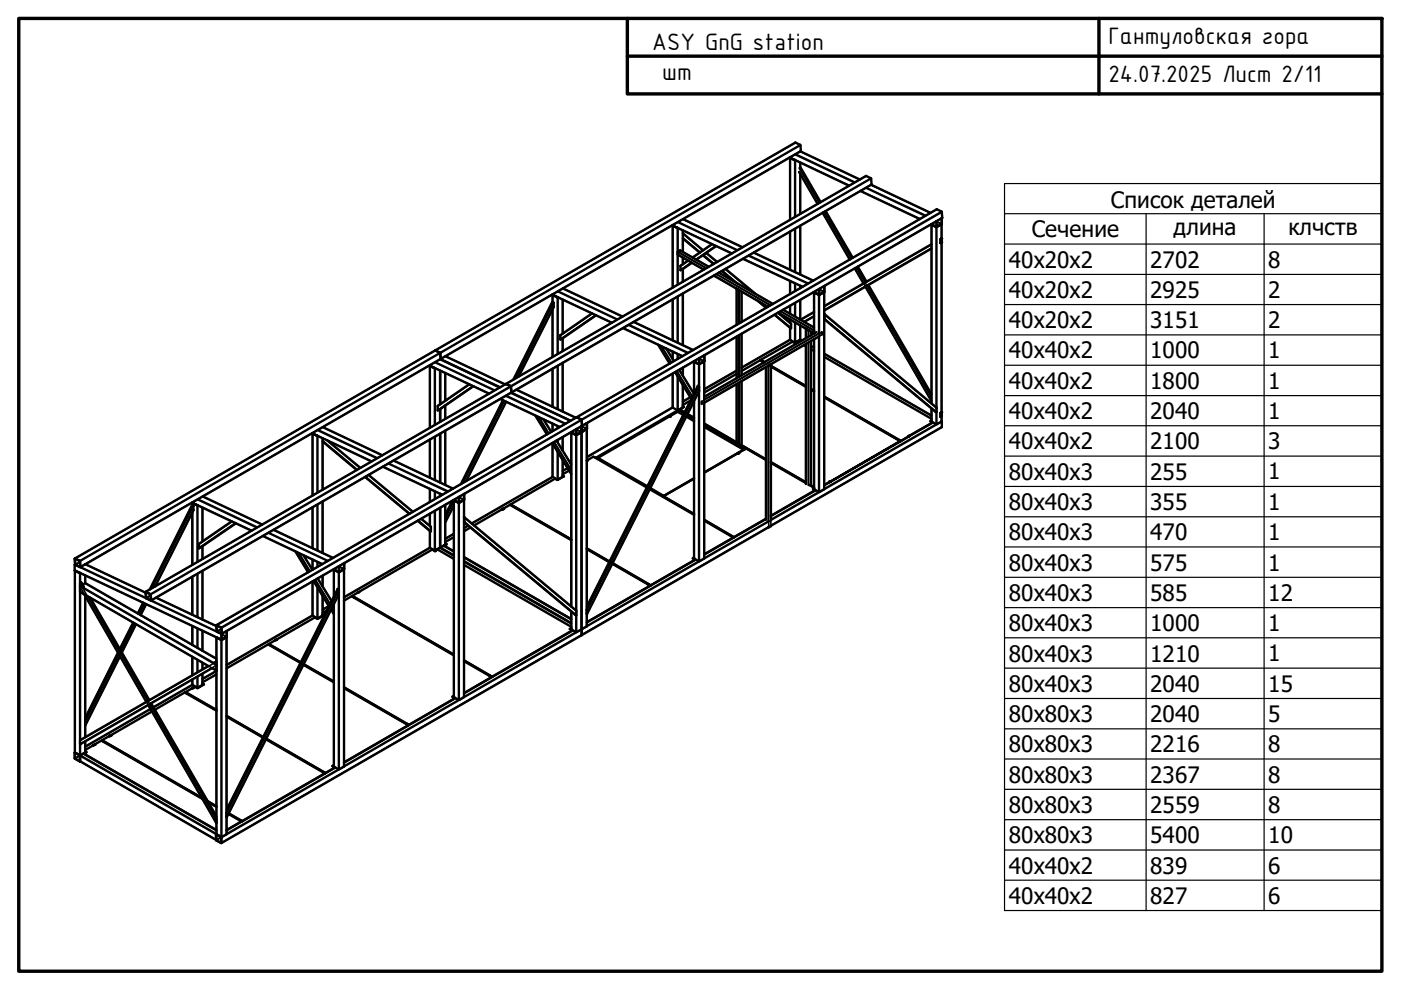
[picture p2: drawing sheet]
<svg xmlns="http://www.w3.org/2000/svg" width="297mm" height="210mm" viewBox="0 0 297 210" stroke-linecap="round" stroke-linejoin="round" font-family="sans-serif">
<!-- layer: Visible (ISO) -->
<g fill="none" stroke="#000" stroke-width=".51">
<path d="M167.4 33.4l12.6 6M167.6 33.5l1 .5M168.6 34l-1.1-.5v13.1M169.4 36.5l4 6.7M169.7 34.5v.9l4.3 7.5M169.7 36.8v8.6M169.7 32.1l12.6 6M184.7 39.2l12.6 5.9M142.6 47.8l12.6 5.9M142.6 47.8l1.1 .6-1-.5M142.6 47.9v13.1M143.7 54h.1"/>
<path d="M143.7 54v-.6l.5-.3 6.1 3.5M143.7 54l5.5 3.2M144.8 50.6l3.6 3M144.8 49.5l4.3 3.6M144.8 48.8v4.6M144.8 54.6v1.4M144.8 57v2.7M144.8 46.5l12.6 5.9M145.9 55.3l-1.6 1.1v.9l.5-.3M146.7 55.7l-1.9 1.3M149 54.1l2.3 1.9M149.7 53.6l2.4 2"/>
<path d="M151 51.7l-4.1 2.9M151.3 58.4l11.5 6.6M151.8 52.2l-4.1 2.8M152.4 57.8l11.5 6.6M153 57.5l2.8 2.3M153.8 57l6.3 5.2M157.5 54.9l12.6 5.9M159.8 53.6l12.6 5.9M167.5 49.1v8.1M167.5 59.6v2.8M169.7 47.9v10.3M174.4 45.1l5.8 9.9"/>
<path d="M175 44.8l5.8 9.9M181.2 56.9l1.9 3.2-8.3 4.8M181.9 56.5l1.8 3.2M182.4 40.5l12.6 6M197.4 47.6l1.2 .5M197.5 47.6l1 .5h.1M197.5 52.7l-13.6 7.9M197.5 51.8l-14 8M197.5 47.6v37.9M197.5 47.6h.1M198.5 48.1h.1M198.6 46.9v1.2"/>
<path d="M198.6 48.1h.1M198.6 44.4h.1M198.6 44.4l-76.4 44.1M198.6 46.9h.1M198.6 44.4l1 .4 .2 1.4-76.4 44.1M199.4 51.5h.1M199.6 46.3h.1M199.6 47.4l-1 .7M199.6 50.5l-.2 .2v.8M199.6 50.6h.1M199.6 50.5l.1 .1M199.6 47.6v2.9"/>
<path d="M199.7 47.4l-1.1 .7M199.7 46.2v1.2M199.7 50.6l-.1 .8-.2 .2 .1-1M199.7 51.3v36.1M91.1 77.5l12.6 6M91.1 77.5l1.1 .6M91.1 77.6v13.1M91.2 77.6l1 .4M92.2 74.3l1.1 .6 .1 1.2M92.2 74.3l76.4-44.1 1.1 .5 .1 1.4-76.4 44M92.2 74.3l-76.3 44.1M93.3 78.5v7.2"/>
<path d="M93.3 76.2l12.7 5.9M93.4 76.1l-76.3 44.1M94.4 79.1v5.9M94.4 75.5l12.7 6M117.1 62.5l12.6 5.9M117.1 64l.3 .2v.9l-7.4 14.7M117.1 64l-8.3 16.5M117.1 62.5v1.5M117.1 65.6v10.1M117.1 78.2v8M117.2 62.5l1 .5-1-.5M119.3 63.5v7.2"/>
<path d="M119.3 71.7v2.7M119.3 76.9v10.4M119.3 61.1l12.7 6M125.5 66.4l-6.7 4.6v1l.5-.3M126.4 66.9l-7.1 4.8M132.1 69.6l12.6 5.9M134.4 68.3l12.6 5.9M139.5 73.1l2.5 4M141.3 73.9l1.6 2.7M142.6 63.5v8.7M142.6 74.5v1.6M142.6 79.2v7.2"/>
<path d="M143.1 78.9l3.5 5.7M144 78.4l3.1 5.1M144.8 62.2v11M144.8 77.9v1.7M147.1 76.6l1.2 .6M147.2 76.7h.1M147.2 76.7l1 .5M147.2 76.7v6.8M148.1 77.2h.2M148.2 77.2h.1M148.2 76l.1 1.2M149.3 75.4v1.2l-1 .5v-1.2"/>
<path d="M149.3 76.6v8.2M149.4 75.3v1.3l-1.1 .6M156.2 61.2l.5 .3M156.2 78.6l-6.9 3.9M156.2 61.2v7.7M156.2 71.4v8.8M156.2 79.3l-6.9 3.9M157.2 61.8v6.5M157.2 70.8v8.8M160.7 63.8l1.7 1.5M161.3 76.3l.8 .5M161.7 76.6l-.1 .1"/>
<path d="M161.9 76.8l-.7-.4-4 2.3M162.4 77.8v32.4M162.9 77.5l.5-.3v33.1M163.4 77.2l-.5 .3M163.4 77.7l7.5 4.3M163.4 77.6l7.5 4.2M163.4 77.6l7.5 4.3M164.2 66.7l3.3 2.8M166 65.7l6.6 3.7M167.5 69.5l.2 .1v-1l-2.7-2.3 7.6 4.4M167.5 69.5v2.6l1.2 .5M167.5 72l-10.3 5.9"/>
<path d="M167.5 64.8v1.7M167.5 67.7v.7M168.7 72.6l-.1 .1M169.4 72.6l-.3-.2-.6 .3-.5-.3-6.7 3.9M169.6 72.1l.4 .1M169.6 72.1l-.9 .5M169.7 72v.1M169.7 72l-.1 .1M169.7 60.6v.5M169.7 63.6v4.1M169.7 69v3M170.4 73.2l.5 .2"/>
<path d="M170.9 69.7v2M170.9 72.9v29.7M170.9 69.7l.5 .3M171.4 70h.1M172 73.3l.6 .4M172 70.3v.8M172 72.3v30.3M172 74.1l.6 .3M172.5 61.9l1.2 .6M172.6 70.6h.1M172.6 70.6v.1M172.6 70v.1"/>
<path d="M172.6 70v.6M172.6 67.1l-2.1 1.2M172.6 66.1l-2.9 1.7M172.6 71.9v31.8M172.6 62l1.1 .5M172.6 62v8.7M173.1 70.4l-23.8 13.7M173.7 61.3v1.2M173.7 71.3l-24.4 14.1v33l-1 .6-1.1-.6M173.7 61.2v1.3M174.2 70.4v.6M174.7 60.7l.1 1.2-1.1 .6"/>
<path d="M174.8 67.6v-1l23.7 19.8v1l-23.7-19.7M174.8 66.6v.1M174.8 67.5h.1M174.8 61.9v41.8l-1.1 .6-1.1-.6M174.8 75l22.7 13.1M174.8 75.7l22.7 13.1M174.8 60.6l-.1 1.3M183.5 60.8l-8.7 5M183.5 60.8l14 24.2M184.1 60.4l13.4 23.2M66.2 91.8h.1M66.2 91.9l12.6 5.9"/>
<path d="M66.3 91.9l1 .5M67.4 92.4l-1.1-.5v13.2M68.4 92.9v10.9M68.4 93.6l7.2 6.1M68.5 90.6l12.6 5.9M69.5 93.4l6.9 5.8M81.2 98.9l12.6 6M83.4 97.6l12.7 6M91.1 93.2v8.1M93.3 86.8v2.7M93.3 92v10.3M94.4 86v2.8"/>
<path d="M94.4 91.3v11.5M99.5 81.5l-6.7 4.5v1l.5-.2M100.4 81.9l-7.1 4.9M106 84.6l12.7 5.9M106.6 84.9l-8.9 17.8M107.2 81.4l1.1 .5 .1 1.3M107.2 81.4l76.4-44.1 1.1 .6 .1 1.2-76.4 44.1M107.2 81.4l-76.3 44.1M107.3 85.2l-8.5 16.8M108.3 83.3l12.6 5.9M108.4 83.2l-76.4 44.1M109.5 82.6l12.6 6"/>
<path d="M113.5 88.1l2.5 4M115.2 88.9l1.7 2.7M117.1 94l4 6.5M117.1 94l.1 7.1M117.1 89.8v1.6M118 93.4l3.1 5.1M119.3 92.7v2.9M119.3 97.6v3.5M120.4 99.2l-1.1 .6M120.6 99.8l-1.3 .8M121 91.7l1.2 .5M121.2 91.7v.1"/>
<path d="M122.1 92.2h.2M122.2 92.2l-1.1-.5v36.9M122.2 88.5l1.1 .5 .1 1.3M122.2 91l.1 1.2M122.2 91l.1 1.2 .9-.6M122.2 88.5l-76.4 44.1M122.3 90.9l-.1 .1M123.2 90.4v1.2M123.2 91.7l-.9 .5M123.3 91.6v41.8l-1.1 .6-1.1-.6M123.3 91.5h.1M123.3 90.4h.1"/>
<path d="M123.3 91.5l-.1 .2M123.4 90.4v1.1M123.4 90.3v.1M123.4 90.3l-76.4 44.1M124.4 89.7v1.2l-1 .6M124.4 91v41.8l-1.1 .6v1.3M124.4 97.6l1.4-.8 11.3 6.5M124.5 89.8l-.1 1.2-1 .5M124.5 89.7v.1M126.3 97.1l.2-.1 10.7 6.1M141.8 88.4l-15.1 8.7M141.9 88.4h.1"/>
<path d="M142 88.3l-.1 .1M142 88.2v.1M142.1 88.3h.1M142.2 88.2h.1M142.1 88.2h.1M142.2 88.2h-.1M142.6 86.4l1.2 .6M142.6 86.4h.1M142.6 86.4l-18.2 10.5M143.7 87.3l1.2 .7M143.7 87.3l-1.5 .9M143.8 87l-.1 .3"/>
<path d="M144.1 86.8l1 .6M144.2 86.8l-.4 .2M144.7 86.4h.1M144.7 86.4l-.9 .6M144.8 86.1l.2 .2-.9 .5M144.8 86.2l.2 .1M144.8 81.6v4.8M145.5 88.3l1.7 1M145.8 87.8l1.4 .8M146.3 84.2l-1.5 .9M146.4 84.9l-1.6 1M147 85.3l.2 .2"/>
<path d="M147.2 85.1v33.3M148.8 85.1v.6M149.3 90.5l8.3 4.8M149.3 89.8l6.9 4M156.2 81.4v12.8M156.6 96.1h.1M156.5 96.1h.1M156.5 96l-7.2 4.2M156.5 96h.1M156.6 96l1.6-.9 4.2 2.4M157.1 94.3l5.3 3.1M157.2 80.8v13.4"/>
<path d="M157.9 95.3l-8.6 4.9M163.4 98l7.5 4.2M163.4 98l7.5 4.3M163.4 98.1l7.5 4.3M172 82.6l.6 .4M172 82.5l.6 .3M172 82.5l.6 .4M174.8 84.3l16 9.2M174.8 84.1l16.2 9.4M190.5 93.3h.1M192.6 92.5h.1M192.6 92.4l.1 .2-1.7 .9"/>
<path d="M192.7 92.5l-1.7 1M192.7 92.5h.1M192.7 92.5v.1M192.8 92.4l-.1 .1M192.8 92.4h.1M197.5 89.3l-.1 .1M197.5 89.2l-.3 .1 .5 .3-4.9 2.8M197.5 89.3l1 .6 1.1-.6M197.5 89.2l-.2 .1M197.5 86.6v2.7M197.7 89.6l-4.9 2.8M199.6 89.3l.1 1.3-36.8 21.2"/>
<path d="M199.6 87.5h.1M199.6 87.4l-.2 .2v.8l.2-.2M199.6 87.4h.1M199.6 87.4l-.2 .2v.8l.2-.1M199.6 88.3v1M199.7 88.2l-.1 .1M199.7 87.4v.8M15.9 119.6v1.4M15.9 118.5l.1 1.2 1 .5M15.9 118.4v1.2M15.9 118.4l1 .5 .1 1.3M15.9 119.6l.1 .2"/>
<path d="M16.9 118.9l.1 1.3M18.1 119.6l12.8 6.1M40.7 106.6h.1M40.8 106.6v.5M40.8 108.6v11.2M40.8 106.6l12.5 5.9M40.8 106.6l1.1 .5M40.9 106.6v.1M41.8 107.1h.1M42.9 107.6v7.2M42.9 115.8v2.7M43 105.3l12.6 5.9"/>
<path d="M49.1 110.5l-6.9 4.8v1l7.8-5.3M55.7 113.6l12.6 6M58 112.3l12.6 6M62.6 116.9l2.7 4.4M64.3 117.7l2 3.1v-2.2M66.3 107.6v8.6M68.4 106.3v10.9M72.9 119.4v1.2l-1 .6v-1.2M73 119.4l-.1 1.3-1 .6M77.4 101.1l9.4 7.8M78.1 100.7l9.4 7.8M88.6 110.4l2.5 2.2"/>
<path d="M89.3 110l2.1 1.7v1l-.3-.1M91.1 116.1l1.2 .6M91.1 112.6v3.5M91.1 116.1l-18.2 10.5M91.1 103.6v2.8M91.1 108.9v2.6M92.3 116.7l-.1 .2M93.3 116.1l2.9 1.7M93.3 116.1l-1 .6M93.3 116h.1zM93.3 107.7v8.4M93.3 104.7v.5"/>
<path d="M94.1 115.7l2.1 1.2M94.4 115.5h.1M94.4 115.2l.3 .1-.6 .4M94.4 107v8.5M94.4 115.5l-1 .5M94.4 115.2l.3 .2M95.9 106.2l-1.5 2.9M96.1 106l1.2 .6M96.2 106.1l1 .5h.2M96.2 118.5l-3.4-2-.6 .4-.5-.4-15.7 9M96.2 113.2l-1.8 1M96.2 107.2l-1.8 3.6"/>
<path d="M96.2 113.9l-1.8 1M96.2 106.1v41.7M96.3 106.1h.1M97.2 106.6h.1M97.3 105.4l.1 1.2M97.4 105.3l-.1 .1M98.3 104.7l.1 1.2-1 .6-.1-1.1M98.4 109.7h.1M98.4 106v41.8l-1.2 .6-1-.6M98.4 118.1l22.7 13.2M98.4 119.1l22.7 13.1M98.4 119.8l22.7 13.1"/>
<path d="M98.4 110.5v.1M98.4 110.6v.1M98.4 109.7v-.1l23.7 19.8 .1 1.1-23.8-19.8M98.4 104.7v1.3l-1 .6M98.4 109.7v.9M99.3 111.4l-.9 .5M99.7 111.9l-1.3 .7M106.3 108.1l-5.8 3.3M106.3 108.1h.1M106.6 107.9l-.3 .2M106.6 107.9h.1M106.7 107.9h.1"/>
<path d="M106.7 107.8l1.4-.8 13 7.5M108.7 107.2l-.1 .1M117.2 101.1l1 .6 1.1-.6M117.2 101.1l-17.2 9.9M119.3 100.8l.3 .2-1.4 .8-.5-.3-9.5 5.4M119.3 101.1h.1M119.3 100.9l.2 .1M121.1 114.4l-12.9-7.5 12.9 7.5M124.4 116.3l4.8 2.8M124.4 116.4l4.8 2.8M129.8 119.5l8 4.7M137.8 103.7l9.4 5.4"/>
<path d="M137.9 103.5l2.9 1.7M140.6 105.2l6.6 3.8M147.2 101.4l-6.5 3.7M147.2 118.2l-.3 .2 .5 .3-9.4 5.4M147.2 118.4l-.2 .1M147.2 101.5l-6.6 3.7M147.2 118.3l-.3 .1M147.4 118.7l-9.4 5.4M149.3 110.3l6.3 3.6M149.3 110.4l6.2 3.6-6.2 3.6M149.3 110.2l6.3 3.7M155.2 113.7h-.1"/>
<path d="M155.2 113.7h.1M155.5 114l-6.2 3.5M162.4 110l-6.8 3.9M162.9 111.8l-39.6 22.9M171.6 102.8l1 .6M171.7 102.8l.9 .5M172.6 103.6v.1M172.6 103.5l-.3 .2 .5 .2M172.6 103.7l-.1 .1M172.6 103.6l-.2 .1M172.8 103.9l-9.4 5.5M175.8 102.2h.1"/>
<path d="M175.9 102.2h.1M175.9 102.1l-.1 .1M175.9 102.2l-1.1 .6M175.9 102.2l-1.1 .7M176 102.2h.1M176 102.1h.1M176 102.1v.1M176 102.1l-.1 .1M176.1 102.1h.1M176.1 102.1l-.2 .1M176.1 102.1l14.7-8.6-14.7 8.6M15.9 121v38.5"/>
<path d="M15.9 121l31.1 14.7M15.9 121l1 .5M16 121l.9 .5M16.9 121.5h.1M17.8 124.4l-.6-.9-.2 .1v1.9l.9 .5M17.9 126l13.1 22.8-14 8.1v.9l14.4-8.3 14.4 25M18.1 123.6l-.6 .3M18.1 122v1.6M18.1 126.3v30M18.1 123.6l27.8 16.1M18.7 126.5l25.5 14.7M19.1 126.8l12.6 21.6"/>
<path d="M25 138.4l-6.9 13.8M25.4 139.1l-7.3 14.7M28.2 132l-2.8 5.6M28.8 132.3l-3 6.1M30.4 127.8l-1.2 2.3M30.9 125.5l1 .5 .1 1.3-1-.5zM30.9 125.5l1.1 .5v1.3l-1.1-.6M30.9 125.5v.1M31 128.1l-1.2 2.3M32.9 124.3l8.1-16.1v-1l-.2-.1-9.1 17.9M33.1 126.7l12.7 6M40.8 122.3v8"/>
<path d="M40.8 132.7v4.1M40.8 139.2v4M42.9 121v10.4M42.9 133.7v4.3M45.9 135.2h.1M45.9 135.2l1.1 .5M45.9 135.1v41.7M45.9 135.1v.1M45.9 135.2l1 .5M45.9 132.6l.1 1.3 1 .4M45.9 132.6v1.3l1.1 .5M45.9 132.6l1 .5"/>
<path d="M46.9 133v.2M46.9 133.1l.1 1.2M47 134.4v1.3M47 135.6h.1M47 134.3h.1M47 134.4v1.2M47 134.3v.1M48 133.8v1.3M48 135.1l-1 .5M48 135.1v41.8l-1.1 .5M48.1 133.8l-.1 1.3-1 .6M57 136.5l6.8 3.9"/>
<path d="M57 136.5l6.8 4M57.4 136.8l-.1 .1M58.4 135.7l-1.4 .8M58.4 135.7h.1M58.6 135.7h.1M66.3 123.3v7.2l.9 .6 1.2-.6v-4.2M66.3 130.5l-18.3 10.5M66.5 123.2l3.2 5.3M67.4 122.7l2.9 4.7M68.4 130.2l.3 .2-1.4 .8-.5-.3-8.3 4.8M68.4 122.1v2.2M68.4 130.3l.3 .1"/>
<path d="M69.3 129.4l-.9 .5M69.7 128.5l-1.3 .8M70.2 129.3l.6 .9M70.7 120.7l1.2 .6M70.7 128.2h.1M70.8 120.7l1.1 .6M70.8 128.1v34.4M70.8 120.8v5.7M70.8 120.8l1 .5M71.6 124.9h.1M71.6 124.9l-23.6 46.8M71.6 124.9l.2 .1v1l-23.7 47.2"/>
<path d="M71.8 121.3h.1M71.8 120.1l.1 1.2M72.9 120.7v41.8l-1 .6-1.1-.6M72.9 127.4l1.6-1 21.7 12.6M74.7 126.3l21.5 12.5M75.1 126.6l-.1 .1M76 125.6l-1.3 .8M76 125.5v.1M121.1 133.4h.1M121.1 133.2l-.3 .2 .5 .3-16.9 9.8M121.1 133.4l-.1 .1M121.1 129.6v3.8"/>
<path d="M121.1 133.2l-.3 .2M121.3 133.7l-16.9 9.8M123.3 134.7l-76.4 44M124.4 129.2v.1M124.4 130.1h.1M124.4 129.2v1M124.4 128.6l23.6-46.8 .2 .2v.9l-23.7 47.3M137.5 123.9v.1M137.6 123.9l-.1 .1M137.8 124.2l-13.4 7.8M137.8 124.2l-13.4 7.7M138 124.1l-8.2-4.7 8.2 4.7"/>
<path d="M15.9 159.6l1 .6v1.2l-1-.6zM15.9 159.6h.1M15.9 159.6l-.1 1.2 1.1 .6M15.9 159.6l1 .5M17.8 159.8l28.1 16.2M18.1 159.5l-1 .6M18.1 159.3l.3 .2-.6 .3 28.1 16.2M18.1 157.2v2.3M18.1 159.6h.1M18.1 159.4l.2 .1M19.7 158h.1M19.7 158l-1.6 1"/>
<path d="M20.1 157.8l1.4-.8 21.4 12.4M20.2 157.9l-.5 .1M21.6 156.9l21.2 12.2M22.1 157.2l-.1 .1M23.4 156l-1.8 1 21.2 12.2M23.5 155.9h.1M23.6 155.9h.1M31.9 150.3l-13.8 8M32 149.1l13.9 24M32.2 150.8l-8.6 5M32.9 150.5l6.3-3.7 6.7 3.9M39.3 146.7l6.6 3.8"/>
<path d="M39.8 147l-.2 .1M40.8 145.9l-1.5 .9 6.6 3.8M40.8 145.9h.1M40.8 145.2l-8.3 4.8M40.9 145.9h-.1M41 145.9h.1M40.9 145.8v.1M42.9 142.8v2.4l-1.1 .6-1-.6v-1.1M42.9 144.9l.4 .2-1.4 .8-.6-.3-.4 .3M42.9 140.5v1.4M42.9 145l.3 .1M44.2 141.2l-12.7 7.4"/>
<path d="M45.3 140.6l.6-.4v2M45.8 141.1v.1M45.8 141.1h.1M45.8 142.2l-.8-.5-13.2 7.5M45.9 140.3v1.8M45.9 140.9l-.1 .1M45.9 142.3l-3 1.6M45.9 143l-3 1.7M48 151.8l7.8 4.5M48 151.9l7.8 4.5M56.3 156.7l12.6 7.3M56.4 156.6l12.6 7.3"/>
<path d="M63.7 140.6l-6.8-4-8.9 5.1M64.3 140.9l6.5 3.8M64.3 140.9l6.5 3.6M64.4 140.8l6.4 3.7M72.9 145.9l13.7 7.9M72.9 145.7l13.8 8M72.9 145.8l13.8 7.9M86.3 153.5l-.1 .1M86.6 153.8l-13.7 7.9M95.9 147.8l.3-.3-.3 .2 .5 .4-9.7 5.6M96.2 147.8h-.1M96.4 148.1l-9.7 5.6"/>
<path d="M98.4 140l6 3.5M98.4 140.2l5.8 3.4M103.9 143.3l-.1 .1M104 143.3l-.1 .1M104.2 143.6l-5.8 3.4M16.9 160.1l.1 .2M16.9 160.1h.2M16.9 161.4h.1M17 161.4h-.1M17 161.4l28.8 16.7M17 160.3v1.1M17.1 160.1l-.1 .2"/>
<path d="M44 169.9l1.9 1.1M44.1 169.9l1.8 1.1M44.2 170.1l1.7 1M45.8 176.9v1.3l1.1 .5v-1.3M45.8 176.9h.1M45.9 176.9l1 .6v1.2l-1-.5zM45.9 176.9h-.1M45.9 176.8v.1M45.9 176.8l-.1 .1M45.9 173.6v.8M45.9 173.5v1M45.9 176.9l1 .5"/>
<path d="M48 172.2l.1 1M48 172.3v.1M48 173.2h.1M48.4 172.6l2.8 1.6M48.5 172.5l2.9 1.6M48.5 172.4l2.9 1.7M50.8 174l.2-.1-.1 .1M51.2 174.2l-3.2 1.8M51.4 174.1h.1M68.6 163.7l-.1 .1M68.9 164l-17.5 10.1M70.8 162.2l-.4 .2 .6 .4-2 1.1"/>
<path d="M70.8 162.5l-.1 .1M70.8 162.3l-.3 .1M71 162.7l-2 1.2"/>
</g>
<!-- layer: Visible Narrow (ISO) -->
<g fill="none" stroke="#000" stroke-width=".34">
<path d="M167.5 33.4l12.6 5.9M167.5 33.5v13.1M167.6 33.5h.1M168.4 33.8v.1M168.5 34v12M168.5 32.8l12.6 5.9M168.6 33.9v.1M168.7 30.2l-152.8 88.2M168.7 34v11.9M168.7 32.7l12.6 5.9M169.4 35.7l4.3 7.3M169.4 36.4l4 6.8"/>
<path d="M169.5 35.5l4.3 7.5M169.6 35.4l4.3 7.5M169.6 30.7l-152.7 88.2M169.6 34.4v1.1M169.6 36.8v8.6M169.7 32.1l12.6 6M169.7 30.8l-152.7 88.2M169.8 32l-76.4 44.1M183.5 39.8l12.6 6M183.6 37.3l-152.7 88.2M183.7 39.8l12.6 5.9M184.6 37.8l-152.7 88.2"/>
<path d="M184.7 39.2l12.6 5.9M184.7 37.9l-152.7 88.2M184.8 39.1l-152.8 88.2 13.9 6.5 1-.5M142.6 47.8l12.6 5.9M142.6 47.9v13.1M143.6 48.3v12.1M143.6 47.1l12.7 6M143.7 54l5.5 3.2M143.7 53.4l6 3.5M143.8 48.4v5l6 3.4M143.8 54v6.3M143.8 47l12.6 6"/>
<path d="M144.2 53.1l6 3.5M144.3 57.3l2.3-1.6-1.8 1.3-.1 2.7M144.7 48.8v4.6M144.7 54.6v1.4M144.8 46.5l12.6 6M144.8 50.6l3.6 3M144.8 50.4l3.7 3.1M144.8 50.5l3.6 3M144.8 49.5l4.2 3.6M145.9 55.3l-1.6 1.1M146.6 55.6l-2.3 1.6M149.1 54.1l2.2 1.9-2.3-1.9"/>
<path d="M149.1 54l2.3 1.9M149.7 53.7l2.3 1.9M151 51.8l-4.1 2.8M151.4 58.4l11.5 6.6M151.7 52.1l-4.2 2.9M151.8 52.2l-4.2 2.8M151.8 58.1l11.5 6.7M151.8 52.2l-4.1 2.8M151.9 58.1l11.5 6.6M152.4 57.8l11.5 6.6M153 57.5l2.9 2.3M153.1 57.4l2.9 2.5"/>
<path d="M153.2 57.4l3.3 2.8M153.8 57l5.9 5M157.6 54.8l12.6 6M158.6 54.2l12.6 6M158.8 54.1l12.6 6M159.8 53.6l12.6 5.9M167.5 49.1v8.1M167.5 59.6v2.7M168.5 48.5v9.1M168.7 48.4v9.3M169.6 47.9v10.3M174.5 45.1l5.7 9.9"/>
<path d="M174.8 44.9l5.7 9.9M174.8 44.8l5.8 10M175 44.8l5.8 9.9M181.3 56.9l16.2 28.1M181.6 56.7l15.9 27.6M181.7 56.7l1.8 3.1M181.8 56.6l1.9 3.1M182.5 40.5l12.6 5.9M197.4 47.6l1.1 .5M197.5 52.6l-22.7 13.1M197.5 51.9l-22.7 13.1M197.5 47.7v37.8"/>
<path d="M198.5 48.1v38.2M198.5 46.9v.1M198.6 47l1 .4M198.6 48.1h.1M198.6 47l1 .5M198.6 44.4l-152.7 88.2M198.6 48.1v41.8M199.6 46.3h.1M199.6 44.8l-152.7 88.4M199.6 47.6v41.8M199.7 45l-152.8 88M199.8 46.2l-152.8 88.1"/>
<path d="M91.1 77.5l12.6 6M91.1 77.6v13.1M92.1 78.1v12M92.2 76.8l12.6 6M92.3 78.1v11.9M92.3 76.8l12.6 5.9M93.3 78.5v7.2M93.3 76.2l12.6 6M93.4 76.1l-76.3 44.1M93.4 78.6v7.1M93.5 76.1l12.6 6M94.4 79.1v5.9"/>
<path d="M94.4 75.5l12.7 6M117.1 62.5l12.7 5.9M117.1 64l-8.2 16.4M117.2 62.6v1.4M117.2 65.5v10.2M117.2 78.2v8M117.3 64.1l-8.1 16.2M117.4 65.1l-7.5 14.7M117.4 64.2l-8 16M118.2 63v12.1M118.2 77.6v9.1M118.2 61.8l12.6 6"/>
<path d="M118.3 63v12M118.3 77.5v9.3M118.4 61.7l12.6 6M119.3 63.5v7.3M119.3 71.8v2.6M119.3 76.9v10.4M119.3 61.2l12.7 6M125.6 66.5l-6.8 4.7M126.2 66.8l-7.4 5.1M126.4 66.9l-7.5 5.1M132.1 69.5l12.6 6M133.2 68.9l12.6 6"/>
<path d="M133.3 68.8l12.7 6M134.3 68.3l12.6 5.9M139.6 73.1l2.4 4M140.2 73.4l2.1 3.5M140.3 73.5l2.1 3.3M141.2 73.9l1.7 2.7M142.6 79.2v7.2l-18.2 10.6M142.6 63.5v8.7M142.6 74.6v1.5M143.1 78.9l3.5 5.7M143.4 78.7l3.4 5.5M143.6 78.7l3.2 5.3"/>
<path d="M143.6 79.7v7.3l-17.4 10M143.6 62.9v9.7M143.6 75v1.1M143.8 62.8v9.9M143.8 75.1v.9M144 78.4l3.1 5.1M144.7 62.2v11M144.7 78v1.6M147.1 76.6l1.1 .5M147.2 76.7v6.7M148.2 76h.1M148.2 77.1l-.1 4.8"/>
<path d="M148.3 76l1 .5M148.3 77.1h.1M148.3 76.1l1 .5M148.3 77.2v41.8M149.3 75.4h.1M149.3 76.6v41.8M156.2 78.6l-6.9 4M156.2 61.3v7.6M156.2 71.4v8.8M156.6 61.5v7.1M156.6 71.1v8.8M156.8 61.5v7.1"/>
<path d="M156.8 71v8.9M157.2 61.8v6.5M157.2 70.8v8.8M160.7 63.8l1.7 1.5M160.8 63.9l1.7 1.3M161.3 64.1l1.3 1.1M161.6 76.6h-.1M162.4 77.8v32.5M162.9 77.5v33l-13.6 7.8M163 77.5v34.3M163.4 77.3v34.3M164.3 66.7l3.4 2.8"/>
<path d="M164.9 66.4l2.8 2.3M165 66.3l7.6 4.3M165.4 66l7.2 4.1M165.6 66l7 4M166 65.7l6.6 3.8M167.5 64.8v1.7M167.5 67.7v.8M167.7 69.6l-3.5-2.9 3.3 2.8v2.6l-10.3 5.9M168.5 68.3l-.1 4.4M168.5 60v1.8M168.5 64.3v2.8M168.7 68.4v4.2"/>
<path d="M168.7 60.1v1.6M168.7 64.1v3.1M169.6 69v3.1l.3 .1M169.6 60.6v.5M169.6 63.6v4.1M170.9 69.7v2M170.9 72.9v29.8M171.4 70v1.4M171.4 72.7v30.2M171.4 70v1.3M171.4 72.6v30.3M171.9 70.3v.8"/>
<path d="M171.9 72.3v30.4M172 73.4l.6 .4M172.6 61.9l1.1 .6M172.6 70.1h.1M172.6 67l-2.2 1.2M172.6 66.2l-2.8 1.6M172.6 71.9v31.8h-.2M172.6 62v8.7M172.7 62h.1M173.1 70.4l-23.8 13.8M173.6 71.3v33l-10.2 5.8M173.6 62.5v8.1"/>
<path d="M173.6 61.3h.1M173.6 70.7l-24.3 14M173.7 61.3l1.1 .5M173.7 62.4v.1M173.7 61.4l1 .5M173.7 62.5v41.8M174.2 70.4l-25.4 14.7M174.2 71l-25.4 14.7M174.7 60.7h.1M174.7 61.9v41.8M174.8 75l22.7 13.1M174.8 66.6v.1"/>
<path d="M174.8 67.6l23.5 19.7M174.8 67.6l23.7 19.8M174.8 67.5l23.7 19.8M174.8 66.7l23.7 19.8M183.9 60.6l13.6 23.4M184.1 60.4l13.4 23.3M66.2 91.8l12.6 6M66.3 92v13M66.3 91.9v.1M67.2 92.4v12.1M67.3 91.2l12.6 6M67.4 92.5v11.9"/>
<path d="M67.4 91.1l12.7 6M68.4 92.9v11M68.4 93.4l7.4 6.2M68.4 93.6l7.2 6.1M68.4 93.6l7.3 6M68.4 90.6l12.6 5.9M69.3 93.3l7 5.9M81.2 98.9l12.6 6M82.3 98.3l12.6 6M82.4 98.2l12.7 6M83.4 97.6l12.6 6M91.1 93.2v8.1"/>
<path d="M92.1 92.6v9.1M92.3 92.5v9.3M93.3 86.8v2.7M93.3 92v10.3M93.4 86.7v2.7M93.4 91.9v10.5M94.4 86v2.8M94.4 91.3v11.5M99.6 81.5l-6.8 4.7M100.2 81.8l-7.4 5.2M100.3 81.9l-7.5 5.1M100.4 81.9l-7.1 4.9"/>
<path d="M106.1 84.6l12.6 5.9M106.7 84.9l-9 17.7M106.8 84.9l-8.8 17.6M106.9 85l-8.7 17.3M107.1 84l12.7 5.9M107.3 85.1l-8.5 16.9M107.3 83.8l12.7 6M108.3 83.3l12.6 6M108.5 83.2l12.6 6M109.4 82.6l12.6 6M113.5 88.1l2.5 4M114.1 88.4l2.2 3.5"/>
<path d="M114.3 88.5l2.1 3.4M115.2 88.9l1.6 2.7M117.1 94l4 6.5M117.2 94.1v7l-17.2 9.9M117.2 89.8v1.6M117.4 93.7l3.7 6.1M117.5 93.7l3.6 5.8M118 93.4l3.1 5.2M118.2 95.7l-.1 6M118.2 90.3v.6M118.2 93.3v.4M118.3 90.4v.3"/>
<path d="M118.3 93.2v.8M118.3 95.9v5.8M119.3 92.7v2.8M119.3 97.5v3.6M120.4 99.3l-1.1 .6M121.1 91.6l1.1 .6M121.2 91.8v36.8M122.1 92.2v37.2M122.1 92.2h.1M122.1 91h.1M122.2 91.1l1 .6v41.7M122.2 91l1.1 .5"/>
<path d="M122.2 92.1l.1 .1M122.3 92.2v41.8M123.2 90.4h.1M123.4 90.4l1 .5M123.4 91.5h.1M123.4 90.5l1 .4M123.4 91.5v41.9M124.4 89.8h.1M124.4 91v41.8M126.5 97l10.7 6.1M143.8 80v7l1.2 .7M144.7 81.6v4.8"/>
<path d="M144.9 86.2l-.1 .1M144.9 87.8l-1.2-.7-17.1 9.9M145.5 88.2l1.7 .9M145.6 88l1.6 .9M146.4 84.3l-1.6 .9M147 85.3l.2 .1M147.2 85l-.1 33.5M148 81.8l-23.6 46.9M148.1 83.1v35.9l-23.7 13.7M148.2 81.9l-23.8 47.2M148.2 82.9l-23.7 47.2M148.2 82.1l-23.7 47.2"/>
<path d="M149.3 90.4l8.5 4.9M149.3 90.1l6.9 4M156.2 81.4v13.1M156.6 81.1v13.7M156.8 81.1v13.4M156.8 94.5l1.2 .7M157.2 80.8v13.4M157.9 95.2l-8.6 5M190.7 93.3l-.2 .1M197.3 89.3l.1 .1M197.4 89.2l.1 .1M197.5 86.6v2.8h-.1"/>
<path d="M198.5 87.4v2.5l-23.7 13.7M199.6 87.4v.1M199.6 88.2v.1M199.7 89.4l-152.8 88.2M199.7 90.5l-152.8 88.2M15.8 119.8l31.1 14.7M16 118.5h-.1M16.9 119.1l-1 .5M16.9 119.2l-.9 .5M18.1 119.6l12.8 6.1M40.8 106.5l12.6 6M40.8 106.7v.4l-9 17.9"/>
<path d="M40.8 108.6v11.1M41 107.2l-8.9 17.6M41 107.3l-8.7 17.4M41 108.1l-8.1 16.2M41.8 107.1v12.1M41.8 107.1h.1M41.8 105.9l12.6 6M42 107.2v11.9M42 105.8l12.6 6M42.9 107.6v7.2M42.9 115.8v2.7M43 105.3l12.6 5.9"/>
<path d="M49.2 110.6l-7 4.8M49.9 110.9l-7.7 5.3M50 110.9l-7.8 5.4M50 111l-7.3 5M55.8 113.6l12.6 6M56.8 113l12.6 6M57 112.9l12.6 6M58 112.4l12.6 5.9M62.7 116.9l2.7 4.4M63.2 117.2l2.5 3.9M63.5 117.3l2.2 3.8M64.3 117.7l1.9 3.1"/>
<path d="M66.3 107.5v8.8M66.3 118.6v2.2M67.2 107v9.7M67.2 119.1v1.1M67.4 106.9v9.9M67.4 119.2v1M68.4 106.4v10.8M72.9 119.5h.1M77.4 101.1l9.4 7.8M77.5 101.1l9.4 7.8M78.1 100.7l9.4 7.9M88.6 110.4l2.5 2.2v3.5l-18.2 10.6"/>
<path d="M88.6 110.4l2.7 2.3M88.7 110.3l2.7 2.3M89.2 110l2.2 1.8M91.1 103.7v2.7M91.1 108.9v2.6M92.1 108.3l-.1 8.5M92.1 104.1v1.8M92.2 116.9h.1M92.3 104.2v1.6M92.3 108.3v8.4l.1 .1M93.3 104.7v.5M93.3 107.7v8.4l2.9 1.8"/>
<path d="M93.4 107.6v8.4l2.8 1.7M93.4 104.7v.4M94.4 107v8.5M94.5 115.3l-.1 .1M96 106.1l-1.6 3.1M96.2 106l1.1 .5M96.2 106.1l-1.8 3.6M96.2 113.2l-1.8 1.1M96.2 107.2l-1.8 3.5M96.2 106.3l-1.8 3.6M96.3 106.1v41.7l-.2 .1M97.2 106.6v41.8l-24.3 14"/>
<path d="M97.2 105.4h.1M97.3 105.4l1.1 .5M97.3 106.5h.1M97.3 105.5l1 .5M97.4 106.6v41.8M98.3 106v41.8M98.3 104.7l.1 .1M98.4 118.9l22.7 13.1M98.4 109.7l23.8 19.9M98.4 110.7l23.7 19.8M98.4 109.8h.1M98.4 119.1l22.7 13.1"/>
<path d="M98.4 110.6l23.8 19.8M99.3 111.4l-.9 .6M108.6 107.2h-.1M119.4 100.9l-.1 .1M137.8 103.5l2.9 1.7M147.2 101.4l-6.4 3.7M155.3 113.7l-.1 .1M172.6 103.6h.1M15.8 120.9l31.1 14.7M15.9 121v38.6M16.9 121.5v38.6M17 124.4l28.8 50"/>
<path d="M17 123.7l28.8 50M17 124.3l28.8 16.7M17 125.4l28.8 16.7M17 123.6l.6 1M17 120.2h.1M17.1 121.5v2M17.1 125.6v31.3M17.1 120.2l13.8 6.5M17.2 123.5l.6 .9M17.6 124.5l27.7 16M18 122v1.7l27.9 16M18 126.3v30"/>
<path d="M18.8 126.5l12.7 22.1M19.1 126.7l12.5 21.8M25 138.4l-6.9 13.9M25.1 138.6l-7 14.1M25.2 138.7l-7.1 14.3M25.4 139.1l-7.3 14.7M28.2 132l-2.8 5.6M28.4 132.1l-2.9 5.8M28.5 132.2l-2.9 5.8M28.8 132.3l-3 6.1M30.4 127.8l-1.2 2.3M30.5 127.9l-1.1 2.3"/>
<path d="M30.6 127.9l-1.1 2.3M30.9 125.6h.1M31 128.1l-1.2 2.3M31.9 126.2l-.9 .5M32 126.3l-1 .5M32 127.2v.1M33.1 126.7l12.7 6.1M40.8 122.2v8.2M40.8 132.7v4.1M40.8 139.3v3.8M41.8 121.7v9.1M41.8 133.2v4.1"/>
<path d="M41.8 139.8v2.8M42 121.6v9.3M42 133.3v4.1M42 139.9v2.6M42.9 121v10.3M42.9 133.7v4.3M45.9 135.2v41.7M46.9 135.7v41.7M46.9 135.6v.1M46.9 133.4l-.9 .5M47 134.5l1 .5M47 135.6h.1"/>
<path d="M47 134.5l1 .6M47 135.7v41.7M48 135.1v41.8M48 133.8v.1M57.3 136.8h-.1M66.3 123.3v7.2l-18.3 10.5M66.5 123.2l3.3 5.3M66.8 123l3.1 5.1M66.9 122.9l3.1 5.1M67.2 124.4l-.1 6.7M67.4 122.7l2.9 4.8M67.4 122.6v.1"/>
<path d="M67.4 124.7v6.4M68.4 122.1v2.2M68.4 126.3v4.2M68.5 130.3l-.1 .1M68.7 130.4l-1.4 .8M69.7 128.5l-1.3 .8M70.2 129.3l.6 .9M70.4 128.9l.4 .6M70.4 128.7l.4 .6M70.7 120.7l1.1 .5M70.7 128.2h.1M70.8 128l-.1 34.6"/>
<path d="M70.8 120.8v5.6M71.6 124.9l-23.6 46.9M71.8 126.1v37l-23.8 13.7M71.8 121.3v3.6M71.8 125l-23.8 47.2M71.8 120.1h.1M71.8 125.1l-23.7 47.3M71.8 125.9l-23.7 47.3M71.9 120.1l1 .5M71.9 121.2h.1M71.9 120.2l1 .5M71.9 121.3v41.8"/>
<path d="M72.9 120.7v41.8M75 126.6h-.1M121 133.3h.1M121.2 129.7v3.7h-.4M122.1 130.4v3.6l-23.7 13.7M124.4 129.5v.1M124.4 129.6v.1M124.4 130.1h.1M137.6 123.9l-.1 .1M15.9 159.6v.1M17.1 157.8v2.3l28.8 16.7M18 157.2l.1 2.5"/>
<path d="M18.2 159.4h-.1M18.3 159.5l-.1 .1M22 157.2h-.1M31.8 149.2l14.1 24.3M31.9 150.3l-13.8 8M32 149.2l13.9 23.9M39.7 147h-.2M40.8 144.1v1.1l-8.2 4.8M41.8 143.5l-.1 2.3M42 143.4v2.4M42.9 140.5v1.5M42.9 142.8v2.4"/>
<path d="M43.1 145l-.2 .1M43.2 145.1l-1.3 .8M45.8 141.1l-28.8 16.6M45.8 140.3l-28.8 16.7M45.8 141.1h.1M45.8 140.8l.1 .1M45.8 142.1h.1M45.9 142.3l-3 1.7M45.9 140.3h-.1M86.4 153.5l-.1 .1M104 143.3l-.1 .1M16.9 160.2l-1 .6"/>
<path d="M16.9 161.3v.1M17 161.4l28.8 16.6M17 160.3l28.8 16.6M45.8 174.4h.1M45.8 174h.1M45.8 173.9h.1M45.9 176.9l-.1 .1M46.9 177.5l-1.1 .6M46.9 177.6l-1 .6M46.9 178.7h.1M51 174h-.1M68.7 163.8h-.1"/>
</g>
<g fill="#000">
<circle cx="142.7" cy="47.9" r=".17"/>
<circle cx="143.6" cy="48.3" r=".17"/>
<circle cx="197.6" cy="47.6" r=".17"/>
<circle cx="198.5" cy="48.1" r=".17"/>
<circle cx="199.6" cy="51.4" r=".17"/>
<circle cx="199.6" cy="50.6" r=".17"/>
<circle cx="91.2" cy="77.6" r=".17"/>
<circle cx="92.2" cy="78" r=".17"/>
<circle cx="117.2" cy="62.5" r=".17"/>
<circle cx="118.2" cy="63" r=".17"/>
<circle cx="147.2" cy="76.7" r=".17"/>
<circle cx="156.2" cy="61.2" r=".17"/>
<circle cx="156.7" cy="61.5" r=".17"/>
<circle cx="162.9" cy="77.5" r=".17"/>
<circle cx="163.4" cy="77.2" r=".17"/>
<circle cx="170.9" cy="69.7" r=".17"/>
<circle cx="171.4" cy="70" r=".17"/>
<circle cx="173.6" cy="62.5" r=".17"/>
<circle cx="174.8" cy="66.7" r=".17"/>
<circle cx="174.8" cy="66.6" r=".17"/>
<circle cx="67.3" cy="92.4" r=".17"/>
<circle cx="121.2" cy="91.8" r=".17"/>
<circle cx="124.4" cy="97.7" r=".17"/>
<circle cx="144.2" cy="86.8" r=".17"/>
<circle cx="199.6" cy="87.4" r=".17"/>
<circle cx="40.9" cy="106.7" r=".17"/>
<circle cx="92.2" cy="116.9" r=".17"/>
<circle cx="94.4" cy="115.5" r=".17"/>
<circle cx="96.3" cy="106.1" r=".17"/>
<circle cx="97.2" cy="106.6" r=".17"/>
<circle cx="98.4" cy="109.7" r=".17"/>
<circle cx="106.8" cy="107.9" r=".17"/>
<circle cx="16" cy="121" r=".17"/>
<circle cx="16.9" cy="121.5" r=".17"/>
<circle cx="45.9" cy="135.2" r=".17"/>
<circle cx="47" cy="134.3" r=".17"/>
<circle cx="70.8" cy="120.8" r=".17"/>
<circle cx="71.8" cy="121.3" r=".17"/>
<circle cx="20.2" cy="157.9" r=".17"/>
</g>
<!-- layer: Visible (ISO) -->
<g fill="#000">
<circle cx="142.7" cy="47.9" r=".25"/>
<circle cx="91.2" cy="77.6" r=".25"/>
<circle cx="117.2" cy="62.5" r=".25"/>
<circle cx="156.2" cy="61.2" r=".25"/>
<circle cx="163.4" cy="77.2" r=".25"/>
<circle cx="123.3" cy="91.5" r=".25"/>
<circle cx="124.4" cy="97.7" r=".25"/>
<circle cx="141.9" cy="88.4" r=".25"/>
<circle cx="141.9" cy="88.3" r=".25"/>
<circle cx="144.2" cy="86.8" r=".25"/>
<circle cx="156.4" cy="96.2" r=".25"/>
<circle cx="156.4" cy="96.1" r=".25"/>
<circle cx="156.6" cy="96" r=".25"/>
<circle cx="192.8" cy="92.4" r=".25"/>
<circle cx="15.9" cy="119.6" r=".25"/>
<circle cx="92.2" cy="116.9" r=".25"/>
<circle cx="94.4" cy="115.5" r=".25"/>
<circle cx="106.3" cy="108.1" r=".25"/>
<circle cx="106.4" cy="108" r=".25"/>
<circle cx="106.6" cy="107.9" r=".25"/>
<circle cx="106.7" cy="107.9" r=".25"/>
<circle cx="140.8" cy="105.1" r=".25"/>
<circle cx="16" cy="121" r=".25"/>
<circle cx="58.5" cy="135.7" r=".25"/>
<circle cx="70.8" cy="120.8" r=".25"/>
<circle cx="19.7" cy="158" r=".25"/>
<circle cx="23.1" cy="156.1" r=".25"/>
<circle cx="23.4" cy="155.9" r=".25"/>
<circle cx="23.5" cy="155.9" r=".25"/>
<circle cx="40.9" cy="145.9" r=".25"/>
</g>
<!-- layer: Symbol (ISO) -->
<g fill="none" stroke="#000" stroke-width=".25">
<path d="M213 45.3v-6.4h80v6.4M213 45.3h80v6.4M213 45.3v147.8h80v-141.4M213 51.7h80M213 58.2h80M243 45.3v147.8M268 45.3v147.8M213 64.6h80M213 71h80M213 77.4h80M213 83.9h80M213 90.3h80"/>
<path d="M213 96.7h80M213 103.1h80M213 109.6h80M213 116h80M213 122.4h80M213 128.8h80M213 135.2h80M213 141.7h80M213 148.1h80M213 154.5h80M213 160.9h80M213 167.4h80"/>
<path d="M213 173.8h80M213 180.2h80M213 186.6h80"/>
</g>
<!-- layer: Border (ISO) -->
<path d="M4 3.9h289v202h-289zM133 3.9v16h160M133 11.9h160M233 3.9v16" fill="none" stroke="#000" stroke-width=".72"/>
<g font-size="5.4">
<text x="138.3" y="10.6">ASY GnG station</text>
<text x="235" y="9.4">Гантуловская гора</text>
<text x="140.4" y="16.9">шт</text>
<text x="235" y="17.4">24.07.2025 Лист 2/11</text>
</g>
<g font-size="4.8">
<text x="235.5" y="44">Список деталей</text>
<text x="218.7" y="50.3">Сечение</text>
<text x="248.8" y="49.9">длина</text>
<text x="273.2" y="49.9">клчств</text>
<text x="213.9" y="56.7">40x20x2</text>
<text x="243.9" y="56.7">2702</text>
<text x="268.9" y="56.7">8</text>
<text x="213.9" y="63.2">40x20x2</text>
<text x="243.9" y="63.2">2925</text>
<text x="268.9" y="63.2">2</text>
<text x="213.9" y="69.6">40x20x2</text>
<text x="243.9" y="69.6">3151</text>
<text x="268.9" y="69.6">2</text>
<text x="213.9" y="76">40x40x2</text>
<text x="243.9" y="76">1000</text>
<text x="268.9" y="76">1</text>
<text x="213.9" y="82.4">40x40x2</text>
<text x="243.9" y="82.4">1800</text>
<text x="268.9" y="82.4">1</text>
<text x="213.9" y="88.9">40x40x2</text>
<text x="243.9" y="88.9">2040</text>
<text x="268.9" y="88.8">1</text>
<text x="213.9" y="95.3">40x40x2</text>
<text x="243.9" y="95.3">2100</text>
<text x="268.9" y="95.3">3</text>
<text x="213.9" y="101.7">80x40x3</text>
<text x="243.9" y="101.7">255</text>
<text x="268.9" y="101.7">1</text>
<text x="213.9" y="108.1">80x40x3</text>
<text x="243.9" y="108.1">355</text>
<text x="268.9" y="108.1">1</text>
<text x="213.9" y="114.6">80x40x3</text>
<text x="243.9" y="114.6">470</text>
<text x="268.9" y="114.5">1</text>
<text x="213.9" y="121">80x40x3</text>
<text x="243.9" y="121">575</text>
<text x="268.9" y="121">1</text>
<text x="213.9" y="127.4">80x40x3</text>
<text x="243.9" y="127.4">585</text>
<text x="268.9" y="127.4">12</text>
<text x="213.9" y="133.8">80x40x3</text>
<text x="243.9" y="133.8">1000</text>
<text x="268.9" y="133.8">1</text>
<text x="213.9" y="140.3">80x40x3</text>
<text x="243.9" y="140.3">1210</text>
<text x="268.9" y="140.2">1</text>
<text x="213.9" y="146.7">80x40x3</text>
<text x="243.9" y="146.7">2040</text>
<text x="268.9" y="146.7">15</text>
<text x="213.9" y="153.1">80x80x3</text>
<text x="243.9" y="153.1">2040</text>
<text x="268.9" y="153">5</text>
<text x="213.9" y="159.5">80x80x3</text>
<text x="243.9" y="159.5">2216</text>
<text x="268.9" y="159.5">8</text>
<text x="213.9" y="166">80x80x3</text>
<text x="243.9" y="165.9">2367</text>
<text x="268.9" y="166">8</text>
<text x="213.9" y="172.4">80x80x3</text>
<text x="243.9" y="172.4">2559</text>
<text x="268.9" y="172.4">8</text>
<text x="213.9" y="178.8">80x80x3</text>
<text x="243.9" y="178.8">5400</text>
<text x="268.9" y="178.8">10</text>
<text x="213.9" y="185.2">40x40x2</text>
<text x="243.9" y="185.2">839</text>
<text x="268.9" y="185.2">6</text>
<text x="213.9" y="191.6">40x40x2</text>
<text x="243.9" y="191.6">827</text>
<text x="268.9" y="191.6">6</text>
</g>
</svg>
